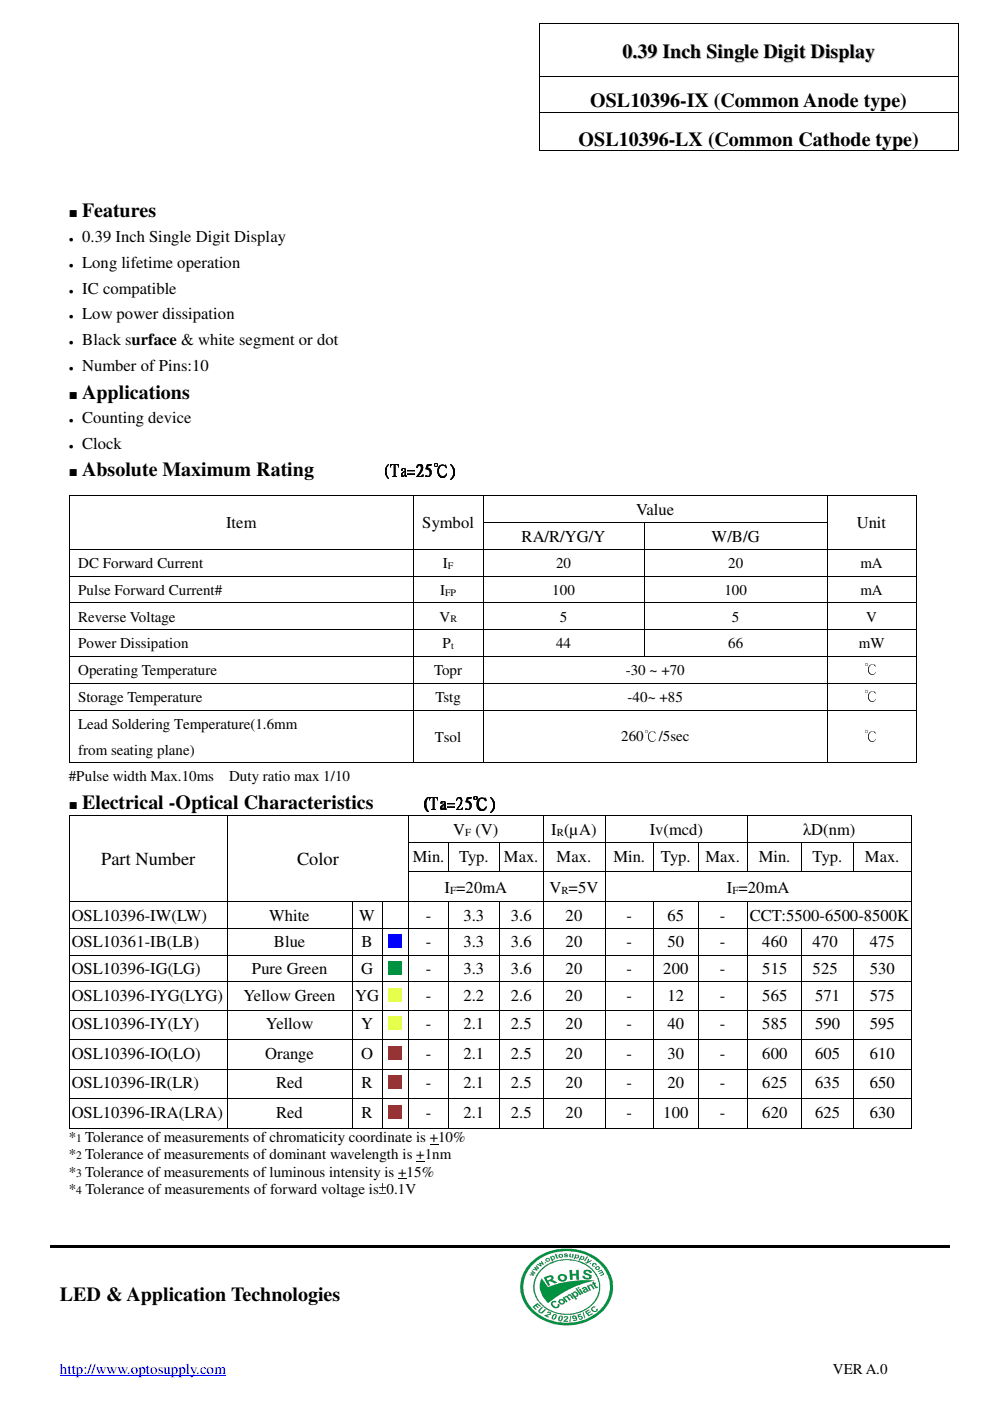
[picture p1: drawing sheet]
<svg xmlns="http://www.w3.org/2000/svg" width="210mm" height="297mm" viewBox="0 0 210 297" stroke-linecap="round" stroke-linejoin="round" font-family="sans-serif">
<path d="M12.7 291.6h35.2" fill="none" stroke="#00f" stroke-width=".21"/>
<g fill="#000">
<path d="M114.2 5h.2v.2h-.2zM114.2 16.2h.2v.1h-.2zM203.1 5h.2v.2h-.2zM203.1 16.2h.2v.1h-.2zM114.2 23.7h.2v.2h-.2zM114.2 31.9h.2v.1h-.2zM114.4 31.9h.2v.1h-.2zM203.1 23.7h.2v.2h-.2zM203.1 31.9h.2v.1h-.2zM14.6 105h.2v.2h-.2zM14.6 110.7h.2v.2h-.2zM14.6 116.4h.2v.1h-.2z"/>
<path d="M87.5 105h.2v.2h-.2zM87.5 110.7h.2v.2h-.2zM87.5 116.4h.2v.1h-.2zM102.4 105h.1v.2h-.1zM102.4 110.7h.1v.2h-.1zM102.4 116.4h.1v.1h-.1zM136.5 110.7h.2v.2h-.2zM136.5 116.4h.2v.1h-.2zM175.3 105h.2v.2h-.2zM175.3 110.7h.2v.2h-.2zM175.3 116.4h.2v.1h-.2zM194.1 105h.2v.2h-.2z"/>
<path d="M194.1 110.7h.2v.2h-.2zM194.1 116.4h.2v.1h-.2zM14.6 122h.2v.2h-.2zM14.6 127.8h.2v.1h-.2zM14.6 133.4h.2v.2h-.2zM14.6 139.1h.2v.2h-.2zM87.5 122h.2v.2h-.2zM87.5 127.8h.2v.1h-.2zM87.5 133.4h.2v.2h-.2zM87.5 139.1h.2v.2h-.2zM102.4 122h.1v.2h-.1zM102.4 127.8h.1v.1h-.1z"/>
<path d="M102.4 133.4h.1v.2h-.1zM102.4 139.1h.1v.2h-.1zM136.5 122h.2v.2h-.2zM136.5 127.8h.2v.1h-.2zM136.5 133.4h.2v.2h-.2zM136.5 139.1h.2v.2h-.2zM175.3 122h.2v.2h-.2zM175.3 127.8h.2v.1h-.2zM175.3 133.4h.2v.2h-.2zM175.3 139.1h.2v.2h-.2zM194.1 122h.2v.2h-.2zM194.1 127.8h.2v.1h-.2z"/>
<path d="M194.1 133.4h.2v.2h-.2zM194.1 139.1h.2v.2h-.2zM14.6 144.8h.2v.1h-.2zM14.6 150.5h.2v.1h-.2zM87.5 144.8h.2v.1h-.2zM87.5 150.5h.2v.1h-.2zM102.4 144.8h.1v.1h-.1zM102.4 150.5h.1v.1h-.1zM175.3 144.8h.2v.1h-.2zM175.3 150.5h.2v.1h-.2zM194.1 144.8h.2v.1h-.2zM194.1 150.5h.2v.1h-.2z"/>
<path d="M14.6 172.8h.2v.2h-.2zM14.6 178.5h.2v.2h-.2zM14.6 161.7h.2v.1h-.2zM48.1 172.8h.2v.2h-.2zM48.1 178.5h.2v.2h-.2zM86.6 172.8h.2v.2h-.2zM86.6 178.5h.2v.2h-.2zM87.5 161.7h.2v.1h-.2zM95 178.5h.1v.2h-.1zM102.4 161.7h.1v.1h-.1zM105.8 178.5h.2v.2h-.2zM115.1 172.8h.1v.2h-.1z"/>
<path d="M115.1 178.5h.1v.2h-.1zM128.2 172.8h.2v.2h-.2zM128.2 178.5h.2v.2h-.2zM138.5 178.5h.1v.2h-.1zM147.9 178.5h.2v.2h-.2zM158.4 172.8h.2v.2h-.2zM158.4 178.5h.2v.2h-.2zM169.9 178.5h.2v.2h-.2zM175.3 161.7h.2v.1h-.2zM180.8 178.5h.2v.2h-.2zM193.2 172.8h.1v.2h-.1zM193.2 178.5h.1v.2h-.1z"/>
<path d="M194.1 161.7h.2v.1h-.2zM14.6 184.8h.2v.2h-.2zM14.6 191h.2v.2h-.2zM14.6 196.7h.2v.2h-.2zM48.1 184.8h.2v.2h-.2zM48.1 191h.2v.2h-.2zM48.1 196.7h.2v.2h-.2zM74.5 191h.2v.2h-.2zM74.5 196.7h.2v.2h-.2zM81 191h.2v.2h-.2zM81 196.7h.2v.2h-.2zM86.6 184.8h.2v.2h-.2z"/>
<path d="M86.6 191h.2v.2h-.2zM86.6 196.7h.2v.2h-.2zM95 184.8h.1v.2h-.1zM95 191h.1v.2h-.1zM95 196.7h.1v.2h-.1zM105.8 184.8h.2v.2h-.2zM105.8 191h.2v.2h-.2zM105.8 196.7h.2v.2h-.2zM115.1 184.8h.1v.2h-.1zM115.1 191h.1v.2h-.1zM115.1 196.7h.1v.2h-.1zM128.2 184.8h.2v.2h-.2z"/>
<path d="M128.2 191h.2v.2h-.2zM128.2 196.7h.2v.2h-.2zM138.5 184.8h.1v.2h-.1zM138.5 191h.1v.2h-.1zM138.5 196.7h.1v.2h-.1zM147.9 184.8h.2v.2h-.2zM147.9 191h.2v.2h-.2zM147.9 196.7h.2v.2h-.2zM158.4 184.8h.2v.2h-.2zM158.4 191h.2v.2h-.2zM158.4 196.7h.2v.2h-.2zM169.9 184.8h.2v.2h-.2z"/>
<path d="M169.9 196.7h.2v.2h-.2zM180.8 184.8h.2v.2h-.2zM180.8 196.7h.2v.2h-.2zM193.2 184.8h.1v.2h-.1zM193.2 191h.1v.2h-.1zM193.2 196.7h.1v.2h-.1zM14.6 202.4h.2v.2h-.2zM14.6 208.1h.2v.1h-.2zM14.6 214.1h.2v.1h-.2zM48.1 202.4h.2v.2h-.2zM48.1 208.1h.2v.1h-.2zM48.1 214.1h.2v.1h-.2z"/>
<path d="M74.5 202.4h.2v.2h-.2zM74.5 208.1h.2v.1h-.2zM74.5 214.1h.2v.1h-.2zM81 202.4h.2v.2h-.2zM81 208.1h.2v.1h-.2zM81 214.1h.2v.1h-.2zM86.6 202.4h.2v.2h-.2zM86.6 208.1h.2v.1h-.2zM86.6 214.1h.2v.1h-.2zM95 202.4h.1v.2h-.1zM95 208.1h.1v.1h-.1zM95 214.1h.1v.1h-.1z"/>
<path d="M105.8 202.4h.2v.2h-.2zM105.8 208.1h.2v.1h-.2zM105.8 214.1h.2v.1h-.2zM115.1 202.4h.1v.2h-.1zM115.1 208.1h.1v.1h-.1zM115.1 214.1h.1v.1h-.1zM128.2 202.4h.2v.2h-.2zM128.2 208.1h.2v.1h-.2zM128.2 214.1h.2v.1h-.2zM138.5 202.4h.1v.2h-.1zM138.5 208.1h.1v.1h-.1zM138.5 214.1h.1v.1h-.1z"/>
<path d="M147.9 202.4h.2v.2h-.2zM147.9 208.1h.2v.1h-.2zM147.9 214.1h.2v.1h-.2zM158.4 202.4h.2v.2h-.2zM158.4 208.1h.2v.1h-.2zM158.4 214.1h.2v.1h-.2zM169.9 202.4h.2v.2h-.2zM169.9 208.1h.2v.1h-.2zM169.9 214.1h.2v.1h-.2zM180.8 202.4h.2v.2h-.2zM180.8 208.1h.2v.1h-.2zM180.8 214.1h.2v.1h-.2z"/>
<path d="M193.2 202.4h.1v.2h-.1zM193.2 208.1h.1v.1h-.1zM193.2 214.1h.1v.1h-.1zM14.6 220.3h.2v.2h-.2zM14.6 226.6h.2v.2h-.2zM14.6 232.8h.2v.2h-.2zM14.6 239.1h.2v.2h-.2zM48.1 220.3h.2v.2h-.2zM48.1 226.6h.2v.2h-.2zM48.1 232.8h.2v.2h-.2zM48.1 239.1h.2v.2h-.2zM74.5 220.3h.2v.2h-.2z"/>
<path d="M74.5 226.6h.2v.2h-.2zM74.5 232.8h.2v.2h-.2zM74.5 239.1h.2v.2h-.2zM81 220.3h.2v.2h-.2zM81 226.6h.2v.2h-.2zM81 232.8h.2v.2h-.2zM81 239.1h.2v.2h-.2zM86.6 220.3h.2v.2h-.2zM86.6 226.6h.2v.2h-.2zM86.6 232.8h.2v.2h-.2zM86.6 239.1h.2v.2h-.2zM95 220.3h.1v.2h-.1z"/>
<path d="M95 226.6h.1v.2h-.1zM95 232.8h.1v.2h-.1zM95 239.1h.1v.2h-.1zM105.8 220.3h.2v.2h-.2zM105.8 226.6h.2v.2h-.2zM105.8 232.8h.2v.2h-.2zM105.8 239.1h.2v.2h-.2zM115.1 220.3h.1v.2h-.1zM115.1 226.6h.1v.2h-.1zM115.1 232.8h.1v.2h-.1zM115.1 239.1h.1v.2h-.1zM128.2 220.3h.2v.2h-.2z"/>
<path d="M128.2 226.6h.2v.2h-.2zM128.2 232.8h.2v.2h-.2zM128.2 239.1h.2v.2h-.2zM138.5 220.3h.1v.2h-.1zM138.5 226.6h.1v.2h-.1zM138.5 232.8h.1v.2h-.1zM138.5 239.1h.1v.2h-.1zM147.9 220.3h.2v.2h-.2zM147.9 226.6h.2v.2h-.2zM147.9 232.8h.2v.2h-.2zM147.9 239.1h.2v.2h-.2zM158.4 220.3h.2v.2h-.2z"/>
<path d="M158.4 226.6h.2v.2h-.2zM158.4 232.8h.2v.2h-.2zM158.4 239.1h.2v.2h-.2zM169.9 220.3h.2v.2h-.2zM169.9 226.6h.2v.2h-.2zM169.9 232.8h.2v.2h-.2zM169.9 239.1h.2v.2h-.2zM180.8 220.3h.2v.2h-.2zM180.8 226.6h.2v.2h-.2zM180.8 232.8h.2v.2h-.2zM180.8 239.1h.2v.2h-.2zM193.2 220.3h.1v.2h-.1z"/>
<path d="M193.2 226.6h.1v.2h-.1zM193.2 232.8h.1v.2h-.1zM193.2 239.1h.1v.2h-.1zM84.4 249.8h1.8v.2h-1.8zM88.3 246.2h1.7v.1h-1.7zM91.1 242.5h1.8v.2h-1.8z"/>
</g>
<g fill="none" stroke="#000" stroke-width=".21">
<path d="M114.3 5.2v11M114.3 16.3v7.4M114.4 5.1h88.7M114.4 16.3h88.7M203.2 5.2v11M203.2 16.3v7.4M114.3 23.9v8M114.4 23.8h88.7M114.6 32h88.5M203.2 23.9v8M14.7 105.2v5.5M14.7 110.9v5.5"/>
<path d="M14.7 116.5v5.5M14.8 105.1h72.7M14.8 116.5h72.7M87.6 105.2v5.5M87.6 110.9v5.5M87.6 116.5v5.5M87.7 105.1h14.7M87.7 116.5h14.7M102.4 105.2v5.5M102.4 110.9v5.5M102.4 116.5v5.5M102.5 105.1h72.8"/>
<path d="M102.5 110.8h34M102.5 116.5h34M136.6 110.9v5.5M136.6 116.5v5.5M136.7 110.8h38.6M136.7 116.5h38.6M175.4 105.2v5.5M175.4 110.9v5.5M175.4 116.5v5.5M175.5 105.1h18.6M175.5 116.5h18.6M194.2 105.2v5.5"/>
<path d="M194.2 110.9v5.5M194.2 116.5v5.5M14.7 122.2v5.6M14.7 127.9v5.5M14.7 133.6v5.5M14.7 139.3v5.5M14.8 122.1h72.7M14.8 127.8h72.7M14.8 133.5h72.7M14.8 139.2h72.7M87.6 122.2v5.6M87.6 127.9v5.5"/>
<path d="M87.6 133.6v5.5M87.6 139.3v5.5M87.7 122.1h14.7M87.7 127.8h14.7M87.7 133.5h14.7M87.7 139.2h14.7M102.4 122.2v5.6M102.4 127.9v5.5M102.4 133.6v5.5M102.4 139.3v5.5M102.5 122.1h34M102.5 127.8h34"/>
<path d="M102.5 133.5h34M102.5 139.2h34M136.6 122.2v5.6M136.6 127.9v5.5M136.6 133.6v5.5M136.7 122.1h38.6M136.7 127.8h38.6M136.7 133.5h38.6M136.7 139.2h38.6M175.4 122.2v5.6M175.4 127.9v5.5M175.4 133.6v5.5"/>
<path d="M175.4 139.3v5.5M175.5 122.1h18.6M175.5 127.8h18.6M175.5 133.5h18.6M175.5 139.2h18.6M194.2 122.2v5.6M194.2 127.9v5.5M194.2 133.6v5.5M194.2 139.3v5.5M14.7 144.9v5.6M14.7 150.6v11.1M14.8 144.9h72.7"/>
<path d="M14.8 150.5h72.7M87.6 144.9v5.6M87.6 150.6v11.1M87.7 144.9h14.7M87.7 150.5h14.7M102.4 144.9v5.6M102.4 150.6v11.1M102.5 144.9h72.8M102.5 150.5h72.8M175.4 144.9v5.6M175.4 150.6v11.1M175.5 144.9h18.6"/>
<path d="M175.5 150.5h18.6M194.2 144.9v5.6M194.2 150.6v11.1M14.7 173v5.5M14.7 178.7v6.1M14.8 172.9h33.3M14.8 161.8h72.7M48.2 173v5.5M48.2 178.7v6.1M48.3 172.9h38.3M86.7 173v5.5M86.7 178.7v6.1"/>
<path d="M86.8 172.9h28.3M86.8 178.6h8.2M87.7 161.8h14.7M95 178.7v6.1M95.1 178.6h10.7M102.5 161.8h72.8M105.9 178.7v6.1M106 178.6h9.1M115.1 173v5.5M115.1 178.7v6.1M115.2 172.9h13M115.2 178.6h13"/>
<path d="M128.3 173v5.5M128.3 178.7v6.1M128.4 172.9h30M128.4 178.6h10.1M138.6 178.7v6.1M138.6 178.6h9.3M148 178.7v6.1M148.1 178.6h10.3M158.5 173v5.5M158.5 178.7v6.1M158.6 172.9h34.6M158.6 178.6h11.3"/>
<path d="M170 178.7v6.1M170.1 178.6h10.7M175.5 161.8h18.6M180.9 178.7v6.1M181 178.6h12.2M193.3 173v5.5M193.3 178.7v6.1M14.7 185v6M14.7 191.2v5.5M14.7 196.9v5.5M14.8 191.1h33.3M14.8 196.8h33.3"/>
<path d="M48.2 185v6M48.2 191.2v5.5M48.2 196.9v5.5M48.3 191.1h26.2M48.3 196.8h26.2M74.6 191.2v5.5M74.6 196.9v5.5M74.7 191.1h6.3M74.7 196.8h6.3M81.1 191.2v5.5M81.1 196.9v5.5M81.2 191.1h5.4"/>
<path d="M81.2 196.8h5.4M86.7 185v6M86.7 191.2v5.5M86.7 196.9v5.5M86.8 184.9h8.2M86.8 191.1h8.2M86.8 196.8h8.2M95 191.2v5.5M95 196.9v5.5M95.1 184.9h10.7M95.1 191.1h10.7M95.1 196.8h10.7"/>
<path d="M105.9 191.2v5.5M105.9 196.9v5.5M106 184.9h9.1M106 191.1h9.1M106 196.8h9.1M115.1 185v6M115.1 191.2v5.5M115.1 196.9v5.5M115.2 184.9h13M115.2 191.1h13M115.2 196.8h13M128.3 185v6"/>
<path d="M128.3 191.2v5.5M128.3 196.9v5.5M128.4 184.9h10.1M128.4 191.1h10.1M128.4 196.8h10.1M138.6 191.2v5.5M138.6 196.9v5.5M138.6 184.9h9.3M138.6 191.1h9.3M138.6 196.8h9.3M148 191.2v5.5M148 196.9v5.5"/>
<path d="M148.1 184.9h10.3M148.1 191.1h10.3M148.1 196.8h10.3M158.5 191.2v5.5M158.5 196.9v5.5M158.6 184.9h11.3M158.6 191.1h34.6M158.6 196.8h11.3M170 196.9v5.5M170.1 184.9h10.7M170.1 196.8h10.7M180.9 196.9v5.5"/>
<path d="M181 184.9h12.2M181 196.8h12.2M193.3 185v6M193.3 191.2v5.5M193.3 196.9v5.5M14.7 202.6v5.5M14.7 208.2v5.9M14.7 214.2v6.1M14.8 202.5h33.3M14.8 208.2h33.3M14.8 214.2h33.3M48.2 202.6v5.5"/>
<path d="M48.2 208.2v5.9M48.2 214.2v6.1M48.3 202.5h26.2M48.3 208.2h26.2M48.3 214.2h26.2M74.6 202.6v5.5M74.6 208.2v5.9M74.6 214.2v6.1M74.7 202.5h6.3M74.7 208.2h6.3M74.7 214.2h6.3M81.1 202.6v5.5"/>
<path d="M81.1 208.2v5.9M81.1 214.2v6.1M81.2 202.5h5.4M81.2 208.2h5.4M81.2 214.2h5.4M86.7 202.6v5.5M86.7 208.2v5.9M86.7 214.2v6.1M86.8 202.5h8.2M86.8 208.2h8.2M86.8 214.2h8.2M95 202.6v5.5"/>
<path d="M95 208.2v5.9M95 214.2v6.1M95.1 202.5h10.7M95.1 208.2h10.7M95.1 214.2h10.7M105.9 202.6v5.5M105.9 208.2v5.9M105.9 214.2v6.1M106 202.5h9.1M106 208.2h9.1M106 214.2h9.1M115.1 202.6v5.5"/>
<path d="M115.1 208.2v5.9M115.1 214.2v6.1M115.2 202.5h13M115.2 208.2h13M115.2 214.2h13M128.3 202.6v5.5M128.3 208.2v5.9M128.3 214.2v6.1M128.4 202.5h10.1M128.4 208.2h10.1M128.4 214.2h10.1M138.6 202.6v5.5"/>
<path d="M138.6 208.2v5.9M138.6 214.2v6.1M138.6 202.5h9.3M138.6 208.2h9.3M138.6 214.2h9.3M148 202.6v5.5M148 208.2v5.9M148 214.2v6.1M148.1 202.5h10.3M148.1 208.2h10.3M148.1 214.2h10.3M158.5 202.6v5.5"/>
<path d="M158.5 208.2v5.9M158.5 214.2v6.1M158.6 202.5h11.3M158.6 208.2h11.3M158.6 214.2h11.3M170 202.6v5.5M170 208.2v5.9M170 214.2v6.1M170.1 202.5h10.7M170.1 208.2h10.7M170.1 214.2h10.7M180.9 202.6v5.5"/>
<path d="M180.9 208.2v5.9M180.9 214.2v6.1M181 202.5h12.2M181 208.2h12.2M181 214.2h12.2M193.3 202.6v5.5M193.3 208.2v5.9M193.3 214.2v6.1M14.7 220.5v6.1M14.7 226.8v6M14.7 233v6.1M14.8 220.4h33.3"/>
<path d="M14.8 226.7h33.3M14.8 232.9h33.3M14.8 239.2h33.3M48.2 220.5v6.1M48.2 226.8v6M48.2 233v6.1M48.3 220.4h26.2M48.3 226.7h26.2M48.3 232.9h26.2M48.3 239.2h26.2M74.6 220.5v6.1M74.6 226.8v6"/>
<path d="M74.6 233v6.1M74.7 220.4h6.3M74.7 226.7h6.3M74.7 232.9h6.3M74.7 239.2h6.3M81.1 220.5v6.1M81.1 226.8v6M81.1 233v6.1M81.2 220.4h5.4M81.2 226.7h5.4M81.2 232.9h5.4M81.2 239.2h5.4"/>
<path d="M86.7 220.5v6.1M86.7 226.8v6M86.7 233v6.1M86.8 220.4h8.2M86.8 226.7h8.2M86.8 232.9h8.2M86.8 239.2h8.2M95 220.5v6.1M95 226.8v6M95 233v6.1M95.1 220.4h10.7M95.1 226.7h10.7"/>
<path d="M95.1 232.9h10.7M95.1 239.2h10.7M105.9 220.5v6.1M105.9 226.8v6M105.9 233v6.1M106 220.4h9.1M106 226.7h9.1M106 232.9h9.1M106 239.2h9.1M115.1 220.5v6.1M115.1 226.8v6M115.1 233v6.1"/>
<path d="M115.2 220.4h13M115.2 226.7h13M115.2 232.9h13M115.2 239.2h13M128.3 220.5v6.1M128.3 226.8v6M128.3 233v6.1M128.4 220.4h10.1M128.4 226.7h10.1M128.4 232.9h10.1M128.4 239.2h10.1M138.6 220.5v6.1"/>
<path d="M138.6 226.8v6M138.6 233v6.1M138.6 220.4h9.3M138.6 226.7h9.3M138.6 232.9h9.3M138.6 239.2h9.3M148 220.5v6.1M148 226.8v6M148 233v6.1M148.1 220.4h10.3M148.1 226.7h10.3M148.1 232.9h10.3"/>
<path d="M148.1 239.2h10.3M158.5 220.5v6.1M158.5 226.8v6M158.5 233v6.1M158.6 220.4h11.3M158.6 226.7h11.3M158.6 232.9h11.3M158.6 239.2h11.3M170 220.5v6.1M170 226.8v6M170 233v6.1M170.1 220.4h10.7"/>
<path d="M170.1 226.7h10.7M170.1 232.9h10.7M170.1 239.2h10.7M180.9 220.5v6.1M180.9 226.8v6M180.9 233v6.1M181 220.4h12.2M181 226.7h12.2M181 232.9h12.2M181 239.2h12.2M193.3 220.5v6.1M193.3 226.8v6"/>
<path d="M193.3 233v6.1"/>
</g>
<g fill="#009240">
<path d="M112.5 267.7a7.2 7.2 0 0 0 1.4 11.4 11.1 11.1 0 0 0 14.7-2 7.2 7.2 0 0 0-2.2-10.5l-.4-.3a11.2 11.2 0 0 0-4.8-1.5h-2a10.8 10.8 0 0 0-6.7 2.9zM112.7 268.4a10.3 10.3 0 0 1 15.5 .8 6.9 6.9 0 0 1-2.9 9.9 10.2 10.2 0 0 1-13.2-2.6 6.5 6.5 0 0 1 .6-8.1z" fill-rule="evenodd"/>
<path d="M114.5 269.3a5.3 5.3 0 0 0 1.7 8.4l2.2 .9 2.5 .2a6.8 6.8 0 0 0 6.4-5.3v-1.3a6.9 6.9 0 0 0-7.8-5.2 7.7 7.7 0 0 0-5 2.3zM114.7 269.5a7.6 7.6 0 0 1 11.8 1.1l.5 1.4v1.4a6.4 6.4 0 0 1-6.5 5.2 6.5 6.5 0 0 1-7.2-5.4l.2-1.8 .4-.8z" fill-rule="evenodd"/>
<path d="M114.9 271l1.1 1.6a.6 .6 0 0 0 1 0l1.1-.4a24.8 24.8 0 0 1 8.1-.7 22.9 22.9 0 0 0-10 4.8 4.4 4.4 0 0 1-1.3-5.3z" fill-rule="evenodd"/>
<path d="M115.3 270.8l1-.3a.58 .58 0 0 1 .9 .1 .58 .58 0 0 1-.2 .8l1.2 .5-.6 .2-.9-.4h-.5l.4 .8-.4 .1zM115.9 271l.2 .5 .7-.3 .1-.3-.4-.1z" fill-rule="evenodd"/>
<path d="M118.4 270.4a.95 .95 0 0 1 1.3-.2 .95 .95 0 0 1 .4 1.1 .96 .96 0 0 1-1.2 .4 .96 .96 0 0 1-.5-1.2zM118.8 270.9a.47 .47 0 0 0 .9 0 .47 .47 0 0 0-.9 0z" fill-rule="evenodd"/>
<path d="M120.7 269.3l.6-.1v.9l.9-.1v-.8h.5l.1 2.2-.6-.1v-.9l-.8 .1v.9h-.5z" fill-rule="evenodd"/>
<path d="M123.8 269.4l.6-.2a.86 .86 0 0 1 1.1 .7h-.5l-.1-.2-.3-.2-.4 .2v.2l.4 .1a.66 .66 0 0 1 .8 .4 .66 .66 0 0 1-.3 .8h-.1a1.09 1.09 0 0 1-1.5-.7h.5l.2 .3 .5 .1 .3-.3-.4-.2a.71 .71 0 0 1-.7-.2 .71 .71 0 0 1-.1-.8z" fill-rule="evenodd"/>
<path d="M112.9 277.1l1.1-.8 .7 .6-.2 .2-.5-.5-.3 .2 .5 .4-.2 .2-.4-.5-.3 .2 .5 .5-.2 .1z" fill-rule="evenodd"/>
<path d="M114.9 277.1l.2 .1-.5 .5a.28 .28 0 0 0 0 .5 .28 .28 0 0 0 .4-.2l.5-.5 .3 .2-.5 .5a.54 .54 0 0 1-.8 .2 .54 .54 0 0 1-.1-.8z" fill-rule="evenodd"/>
<path d="M116 278.3l.5-.2a.39 .39 0 0 1 .3 .4 .39 .39 0 0 1-.4 .3l-.5 .1 .5 .3-.2 .2-.8-.4 1.1-.4v-.3l-.3 .1z" fill-rule="evenodd"/>
<path d="M117.3 278.7a.47 .47 0 0 1 .7 .1 .47 .47 0 0 1-.1 .7 .49 .49 0 0 1-.8 .2 .49 .49 0 0 1 0-.8zM117.6 278.8l-.1 .1a.43 .43 0 0 0-.2 .7l.5-.6z" fill-rule="evenodd"/>
<path d="M118.6 279.1l.6-.1 .1 .2v.4a.53 .53 0 0 1-.7 .5 .53 .53 0 0 1-.1-.9zM118.8 279.1l-.1 .8a.47 .47 0 0 0 .3-.3 .47 .47 0 0 0-.1-.5z" fill-rule="evenodd"/>
<path d="M119.6 279.1a.47 .47 0 0 1 .8 .1 .47 .47 0 0 1-.4 .7l-.1 .1h.5v.2h-.9v-.2l.7-.5-.1-.3-.6 .2z" fill-rule="evenodd"/>
<path d="M120.9 279h.2l-.2 1.2h-.2z" fill-rule="evenodd"/>
<path d="M121.4 279.1a.6 .6 0 0 1 .9 .2 .6 .6 0 0 1-.5 .8l-.3-.2h.5l.1-.4-.3 .2h-.3l-.2-.4zM121.5 279.3a.25 .25 0 0 0 .5 0 .25 .25 0 0 0-.5 0z" fill-rule="evenodd"/>
<path d="M122.4 278.8l.7-.3 .1 .2-.5 .2 .1 .2 .5-.1a.45 .45 0 0 1 .1 .7 .45 .45 0 0 1-.7-.1l.2-.1a.2 .2 0 0 0 .3 .1 .2 .2 0 0 0 0-.4l-.1-.1-.5 .3z" fill-rule="evenodd"/>
<path d="M123.5 278.3l.2-.1 .4 1.2-.2 .1z" fill-rule="evenodd"/>
<path d="M124 278.1l.9-.5 .1 .2-.6 .4 .1 .2 .6-.4 .2 .2-.6 .3 .2 .3 .7-.4 .1 .2-.9 .5z" fill-rule="evenodd"/>
<path d="M125.6 277.1l.2-.1 .5 .1-.3 .1a.35 .35 0 0 0-.4 .3 .35 .35 0 0 0 .3 .4h.5v-.4h.3a.5 .5 0 0 1-.4 .7 .76 .76 0 0 1-1-.8z" fill-rule="evenodd"/>
<path d="M116.9 276.1a.91 .91 0 0 1 1.1-.2l-.3 .2a.37 .37 0 0 0-.4 .1 .37 .37 0 0 0-.1 .4l.1 .1a.55 .55 0 0 0 .4 .4 .55 .55 0 0 0 .5-.2v-.3l.3-.2a.76 .76 0 0 1-.3 1 .76 .76 0 0 1-1-.2l-.4-.6z" fill-rule="evenodd"/>
<path d="M118.6 275.5a.66 .66 0 0 1 .9 .1 .66 .66 0 0 1 0 .9 .67 .67 0 0 1-.9-.1 .67 .67 0 0 1 0-.9zM118.9 275.7h-.1a.38 .38 0 0 0 .2 .6h.3l.2-.2-.3-.4z" fill-rule="evenodd"/>
<path d="M119.3 275.2l.2-.2 .2 .1 .3-.4 .3 .1a.45 .45 0 0 1 .4-.4 .45 .45 0 0 1 .5 .2l.5 .7-.3 .1-.5-.6-.3-.1-.1 .2 .5 .7-.3 .2-.6-.8h-.2l-.1 .3 .6 .7-.3 .1z" fill-rule="evenodd"/>
<path d="M121 274.2l.3-.1 .2 .1v-.2a.64 .64 0 0 1 .9 0 .64 .64 0 0 1 0 .9h-.4l.3 .5-.2 .2zM121.7 274.1v.1a.36 .36 0 0 0 .1 .5 .36 .36 0 0 0 .5-.2l-.2-.3z" fill-rule="evenodd"/>
<path d="M122 273.2l.3-.1 1 1.3-.3 .2z" fill-rule="evenodd"/>
<path d="M122.4 273l.3-.2 .2 .3-.3 .2zM122.7 273.4l.3-.1 .7 .9-.3 .2z" fill-rule="evenodd"/>
<path d="M123.5 273a.78 .78 0 0 1 .8-.1 .78 .78 0 0 1 .5 .7l.1 .1-.3 .2-.1-.2a.42 .42 0 0 1-.4 .4 .42 .42 0 0 1-.4-.3 .42 .42 0 0 1 .3-.5l.1-.1a.22 .22 0 0 0-.2-.1 .22 .22 0 0 0-.2 .2l-.3 .1zM124 273.6v.2h.3l-.1-.4z" fill-rule="evenodd"/>
<path d="M124.4 272.6l.3-.1 .1 .2a.46 .46 0 0 1 .4-.4 .46 .46 0 0 1 .5 .3l.4 .7-.3 .1-.5-.8h-.2l-.2 .2 .4 .8-.3 .1z" fill-rule="evenodd"/>
<path d="M125.8 271.7l.2 .3 .2-.1 .2 .3h-.2l.2 .6h.3l.1 .2a.43 .43 0 0 1-.4 .1 .43 .43 0 0 1-.3-.3l-.5-.6z" fill-rule="evenodd"/>
<path d="M112.8 269.3l.7 .6v.1h-.7l.5 .3-.1 .2-1-.2 .1-.1 .6 .1-.4-.4 .1-.2 .6 .1-.5-.3z" fill-rule="evenodd"/>
<path d="M113.7 268.2l.6 .7-.1 .2-.6-.2 .4 .4-.2 .1-.9-.2 .2-.2 .6 .2-.5-.4 .2-.2 .6 .2-.4-.4z" fill-rule="evenodd"/>
<path d="M113.8 268.1l.2-.1 .6 .3-.3-.5 .1-.1 .6 .2-.3-.4 .2-.2 .4 .8-.2 .1-.5-.3 .3 .5-.2 .1z" fill-rule="evenodd"/>
<path d="M115.4 267.7l.3-.1 .1 .2-.2 .1z" fill-rule="evenodd"/>
<path d="M115.7 267.1a.46 .46 0 0 1 .9 0 .46 .46 0 0 1-.9 0zM116 266.9l-.1 .3 .4 .1a.27 .27 0 0 0 0-.3 .27 .27 0 0 0-.3-.1z" fill-rule="evenodd"/>
<path d="M116.6 266.4l.2 .1a.39 .39 0 0 1 .5-.3 .39 .39 0 0 1 .3 .5 .39 .39 0 0 1-.5 .3l.2 .4-.2 .1zM117 266.7a.22 .22 0 0 0 .4 0 .22 .22 0 0 0-.4 0z" fill-rule="evenodd"/>
<path d="M117.7 265.9l.2-.1 .1 .2h.2v.1l-.2 .1 .2 .4 .2 .1a.29 .29 0 0 1-.3 .1 .29 .29 0 0 1-.2-.2l-.2-.3z" fill-rule="evenodd"/>
<path d="M118.5 266a.46 .46 0 0 1 .7-.1 .46 .46 0 0 1-.1 .8l-.5-.1-.2-.2zM118.7 266.1v.3l.3 .1v-.4z" fill-rule="evenodd"/>
<path d="M119.6 265.9l.3-.1h.4l.1 .2-.4-.1-.2 .1 .6 .1v.3l-.2 .2-.5-.1-.2-.1h.5l.2-.1-.5-.1z" fill-rule="evenodd"/>
<path d="M120.8 265.8h.2v.6h.3l.1-.5h.2l-.1 .8-.3-.1a.38 .38 0 0 1-.5-.3z" fill-rule="evenodd"/>
<path d="M122 265.9l.7 .3a.44 .44 0 0 1-.4 .6l-.3-.1-.1 .3h-.2zM122.1 266.4a.25 .25 0 0 0 .5 0 .25 .25 0 0 0-.5 0z" fill-rule="evenodd"/>
<path d="M123.2 266.2l.2 .1v.1h.3a.41 .41 0 0 1 0 .6 .41 .41 0 0 1-.6-.1l-.2 .4-.2-.1zM123.2 266.8a.25 .25 0 0 0 .5 0 .25 .25 0 0 0-.5 0z" fill-rule="evenodd"/>
<path d="M124.5 266.4l.2 .1-.7 .9-.2-.1z" fill-rule="evenodd"/>
<path d="M124.7 266.8l.2 .2-.2 .5 .6-.3 .2 .1-1 .6-.4-.1v-.2h.4z" fill-rule="evenodd"/>
<path d="M125 267.9l.1-.1 .2 .1-.1 .2z" fill-rule="evenodd"/>
<path d="M125.6 268a.54 .54 0 0 1 .9 .1l-.1 .2-.2-.2a.24 .24 0 0 0-.3-.1 .24 .24 0 0 0 0 .4l.2 .1a.4 .4 0 0 1-.5 0 .4 .4 0 0 1 0-.5z" fill-rule="evenodd"/>
<path d="M126.4 268.5a.45 .45 0 0 1 .7 .1 .45 .45 0 0 1-.2 .6h-.4a.39 .39 0 0 1-.3-.3 .39 .39 0 0 1 .2-.4zM126.5 268.7l-.1 .2a.26 .26 0 0 0 .4 .1 .26 .26 0 0 0 .1-.4z" fill-rule="evenodd"/>
<path d="M126.7 269.5l.9-.3 .1 .2h-.1l.2 .2v.2a.26 .26 0 0 1 .3 .3 .26 .26 0 0 1-.3 .2l-.5 .3v-.2l.5-.3v-.1l-.7 .1-.1-.1 .6-.3v-.2l-.8 .2z" fill-rule="evenodd"/>
</g>
<path d="M10.8 264.1h63.8v.5h-63.8zM74.6 264.1h.5v.5h-.5zM75.1 264.1h33.2v.5h-33.2zM108.3 264.1h.5v.5h-.5zM108.8 264.1h23.5v.5h-23.5zM132.3 264.1h.5v.5h-.5zM132.8 264.1h34v.5h-34zM166.8 264.1h.5v.5h-.5zM167.3 264.1h34.1v.5h-34.1z" fill="#000"/>
<text font-size="4.2" fill="#c0c0c0" x="132.2" y="12.4">0.39 Inch Single Digit Display</text>
<g font-size="4.2">
<text x="125.1" y="22.8">OSL10396-IX (Common Anode type)</text>
<text x="122.7" y="30.9">OSL10396-LX (Common Cathode type)</text>
<text x="17.4" y="46.1">Features</text>
<text x="17.4" y="84.6">Applications</text>
<text x="17.4" y="100.9">Absolute Maximum Rating</text>
<text x="17.4" y="171.4">Electrical -Optical Characteristics</text>
<text x="12.7" y="275.9">LED &amp; Application Technologies</text>
</g>
<g font-size="3.9">
<text x="21.5" y="183.4">Part Number</text>
<text x="63" y="183.4">Color</text>
</g>
<g font-size="3.7">
<text x="81.4" y="100.9">(Ta=25℃</text>
<text x="81.5" y="100.9">(Ta=25℃)</text>
<text x="89.8" y="171.4">(Ta=25℃</text>
<text x="89.9" y="171.4">(Ta=25℃)</text>
</g>
<g font-size="3.5">
<text x="17.4" y="51.2">0.39 Inch Single Digit Display</text>
<text x="17.4" y="56.7">Long lifetime operation</text>
<text x="17.4" y="62.2">IC compatible</text>
<text x="17.4" y="67.7">Low power dissipation</text>
<text x="17.4" y="73.2">Black surface &amp; white segment or dot</text>
<text x="17.4" y="78.7">Number of Pins:10</text>
<text x="17.4" y="89.7">Counting device</text>
<text x="17.4" y="95.2">Clock</text>
<text x="47.9" y="112">Item</text>
<text x="89.5" y="112">Symbol</text>
<text x="134.9" y="109.2">Value</text>
<text x="181.7" y="112">Unit</text>
<text x="110.6" y="114.9">RA/R/YG/Y</text>
<text x="150.9" y="114.9">W/B/G</text>
<text x="96.1" y="177">V (V)</text>
<text x="116.9" y="177">I (µA)</text>
<text x="137.8" y="177">Iv(mcd)</text>
<text x="170.3" y="177">λD(nm)</text>
<text x="87.5" y="182.7">Min.</text>
<text x="97.3" y="182.7">Typ.</text>
<text x="106.8" y="182.7">Max.</text>
<text x="118" y="182.7">Max.</text>
<text x="130" y="182.7">Min.</text>
<text x="140.1" y="182.7">Typ.</text>
<text x="149.6" y="182.7">Max.</text>
<text x="160.9" y="182.7">Min.</text>
<text x="172.3" y="182.7">Typ.</text>
<text x="183.4" y="182.7">Max.</text>
<text x="94.3" y="189.2">I =20mA</text>
<text x="116.5" y="189.2">V =5V</text>
<text x="154.1" y="189.2">I =20mA</text>
<text x="15.2" y="195.2">OSL10396-IW(LW)</text>
<text x="57.1" y="195.2">White</text>
<text x="76.2" y="195.2">W</text>
<text x="90.3" y="195.2">-</text>
<text x="98.3" y="195.2">3.3</text>
<text x="108.3" y="195.2">3.6</text>
<text x="119.9" y="195.2">20</text>
<text x="132.8" y="195.2">-</text>
<text x="141.5" y="195.2">65</text>
<text x="152.7" y="195.2">-</text>
<text x="159" y="195.2">CCT:5500-6500-8500K</text>
<text x="15.2" y="200.9">OSL10361-IB(LB)</text>
<text x="58.1" y="200.9">Blue</text>
<text x="76.7" y="200.9">B</text>
<text x="90.3" y="200.9">-</text>
<text x="98.3" y="200.9">3.3</text>
<text x="108.3" y="200.9">3.6</text>
<text x="119.9" y="200.9">20</text>
<text x="132.8" y="200.9">-</text>
<text x="141.5" y="200.9">50</text>
<text x="152.7" y="200.9">-</text>
<text x="161.6" y="200.9">460</text>
<text x="172.3" y="200.9">470</text>
<text x="184.4" y="200.9">475</text>
<text x="15.2" y="206.5">OSL10396-IG(LG)</text>
<text x="53.4" y="206.5">Pure Green</text>
<text x="76.6" y="206.5">G</text>
<text x="90.3" y="206.5">-</text>
<text x="98.3" y="206.5">3.3</text>
<text x="108.3" y="206.5">3.6</text>
<text x="119.9" y="206.5">20</text>
<text x="132.8" y="206.5">-</text>
<text x="140.6" y="206.5">200</text>
<text x="152.7" y="206.5">-</text>
<text x="161.6" y="206.5">515</text>
<text x="172.3" y="206.5">525</text>
<text x="184.4" y="206.5">530</text>
<text x="15.2" y="212.2">OSL10396-IYG(LYG)</text>
<text x="51.6" y="212.2">Yellow Green</text>
<text x="75.3" y="212.2">YG</text>
<text x="90.3" y="212.3">-</text>
<text x="98.3" y="212.2">2.2</text>
<text x="108.3" y="212.2">2.6</text>
<text x="119.9" y="212.2">20</text>
<text x="132.8" y="212.3">-</text>
<text x="141.5" y="212.2">12</text>
<text x="152.7" y="212.3">-</text>
<text x="161.6" y="212.2">565</text>
<text x="172.8" y="212.2">571</text>
<text x="184.4" y="212.2">575</text>
<text x="15.2" y="218.2">OSL10396-IY(LY)</text>
<text x="56.4" y="218.2">Yellow</text>
<text x="76.6" y="218.2">Y</text>
<text x="90.3" y="218.2">-</text>
<text x="98.3" y="218.2">2.1</text>
<text x="108.3" y="218.2">2.5</text>
<text x="119.9" y="218.2">20</text>
<text x="132.8" y="218.2">-</text>
<text x="141.5" y="218.2">40</text>
<text x="152.7" y="218.2">-</text>
<text x="161.6" y="218.2">585</text>
<text x="172.8" y="218.2">590</text>
<text x="184.4" y="218.2">595</text>
<text x="15.2" y="224.5">OSL10396-IO(LO)</text>
<text x="56.2" y="224.5">Orange</text>
<text x="76.6" y="224.5">O</text>
<text x="90.3" y="224.5">-</text>
<text x="98.3" y="224.5">2.1</text>
<text x="108.3" y="224.5">2.5</text>
<text x="119.9" y="224.5">20</text>
<text x="132.8" y="224.5">-</text>
<text x="141.5" y="224.5">30</text>
<text x="152.7" y="224.5">-</text>
<text x="161.6" y="224.5">600</text>
<text x="172.8" y="224.5">605</text>
<text x="184.4" y="224.5">610</text>
<text x="15.2" y="230.8">OSL10396-IR(LR)</text>
<text x="58.5" y="230.8">Red</text>
<text x="76.7" y="230.8">R</text>
<text x="90.3" y="230.8">-</text>
<text x="98.3" y="230.8">2.1</text>
<text x="108.3" y="230.8">2.5</text>
<text x="119.9" y="230.8">20</text>
<text x="132.8" y="230.8">-</text>
<text x="141.5" y="230.8">20</text>
<text x="152.7" y="230.8">-</text>
<text x="161.6" y="230.8">625</text>
<text x="172.8" y="230.8">635</text>
<text x="184.4" y="230.8">650</text>
<text x="15.2" y="237">OSL10396-IRA(LRA)</text>
<text x="58.5" y="237">Red</text>
<text x="76.7" y="237">R</text>
<text x="90.3" y="237">-</text>
<text x="98.3" y="237">2.1</text>
<text x="108.3" y="237">2.5</text>
<text x="119.9" y="237">20</text>
<text x="132.8" y="237">-</text>
<text x="140.6" y="237">100</text>
<text x="152.7" y="237">-</text>
<text x="161.6" y="237">620</text>
<text x="172.8" y="237">625</text>
<text x="184.4" y="237">630</text>
</g>
<text font-size="3.5" fill="#3365ff" x="82.1" y="200.7">■</text>
<text font-size="3.5" fill="#008000" x="82.1" y="206.3">■</text>
<text font-size="3.5" fill="#cf3" x="82.1" y="212">■</text>
<text font-size="3.5" fill="#ffff65" x="82.1" y="218">■</text>
<text font-size="3.5" fill="#ff6500" x="82.1" y="224.3">■</text>
<g font-size="3.5" fill="#f00">
<text x="82.1" y="230.5">■</text>
<text x="82.1" y="236.8">■</text>
</g>
<g font-size="3.2">
<text x="14.6" y="46.1">■</text>
<text x="14.6" y="84.6">■</text>
<text x="14.6" y="100.9">■</text>
<text x="16.6" y="120.4">DC Forward Current</text>
<text x="93.9" y="120.4">I</text>
<text x="117.9" y="120.4">20</text>
<text x="154.4" y="120.4">20</text>
<text x="182.4" y="120.4">mA</text>
<text x="16.6" y="126.1">Pulse Forward Current#</text>
<text x="16.6" y="131.8">Reverse Voltage</text>
<text x="93.2" y="131.8">V</text>
<text x="93.3" y="126.1">I</text>
<text x="117.1" y="126.1">100</text>
<text x="118.7" y="131.8">5</text>
<text x="153.6" y="126.1">100</text>
<text x="155.2" y="131.8">5</text>
<text x="182.4" y="126.1">mA</text>
<text x="183.6" y="131.8">V</text>
<text x="16.6" y="137.5">Power Dissipation</text>
<text x="93.9" y="137.5">P</text>
<text x="117.9" y="137.5">44</text>
<text x="154.4" y="137.5">66</text>
<text x="182.1" y="137.5">mW</text>
<text x="16.6" y="143.1">Operating Temperature</text>
<text x="92" y="143.1">Topr</text>
<text x="132.7" y="143.1">-30 ~ +70</text>
<text x="183.2" y="143">℃</text>
<text x="16.6" y="148.8">Storage Temperature</text>
<text x="92.3" y="148.8">Tstg</text>
<text x="133.1" y="148.8">-40~ +85</text>
<text x="183.2" y="148.6">℃</text>
<text x="16.6" y="154.5">Lead Soldering Temperature(1.6mm</text>
<text x="16.6" y="160">from seating plane)</text>
<text x="92.2" y="157.2">Tsol</text>
<text x="131.7" y="157.1">260℃/5sec</text>
<text x="183.2" y="157.1">℃</text>
<text x="14.6" y="165.7">#Pulse width Max.10ms</text>
<text x="48.6" y="165.7">Duty ratio max 1/10</text>
<text x="14.6" y="171.4">■</text>
<text x="14.6" y="242.2">* Tolerance of measurements of chromaticity coordinate is +10%</text>
<text x="14.6" y="245.8">* Tolerance of measurements of dominant wavelength is +1nm</text>
<text x="14.6" y="249.5">* Tolerance of measurements of luminous intensity is +15%</text>
<text x="14.6" y="253.2">* Tolerance of measurements of forward voltage is±0.1V</text>
<text x="176.6" y="291.2">VER A.0</text>
</g>
<text font-size="3.2" fill="#00f" x="12.7" y="291.2">http://www.optosupply.com</text>
<g font-size="2.5">
<text x="16.1" y="242.2">1</text>
<text x="16.1" y="245.8">2</text>
<text x="16.1" y="249.5">3</text>
<text x="16.1" y="253.2">4</text>
</g>
<g font-size="2.3">
<text x="98.6" y="177.3">F</text>
<text x="118.1" y="177.3">R</text>
<text x="95.5" y="189.6">F</text>
<text x="119" y="189.6">R</text>
<text x="155.3" y="189.6">F</text>
</g>
<g font-size="2.1">
<text x="95" y="120.6">F</text>
<text x="94.4" y="126.3">FP</text>
<text x="95.5" y="132">R</text>
<text x="95.6" y="137.6">t</text>
</g>
<g font-size="1.8">
<text x="14.6" y="51.2">●</text>
<text x="14.6" y="56.7">●</text>
<text x="14.6" y="62.2">●</text>
<text x="14.6" y="67.7">●</text>
<text x="14.6" y="73.2">●</text>
<text x="14.6" y="78.7">●</text>
<text x="14.6" y="89.7">●</text>
<text x="14.6" y="95.2">●</text>
</g>
</svg>
